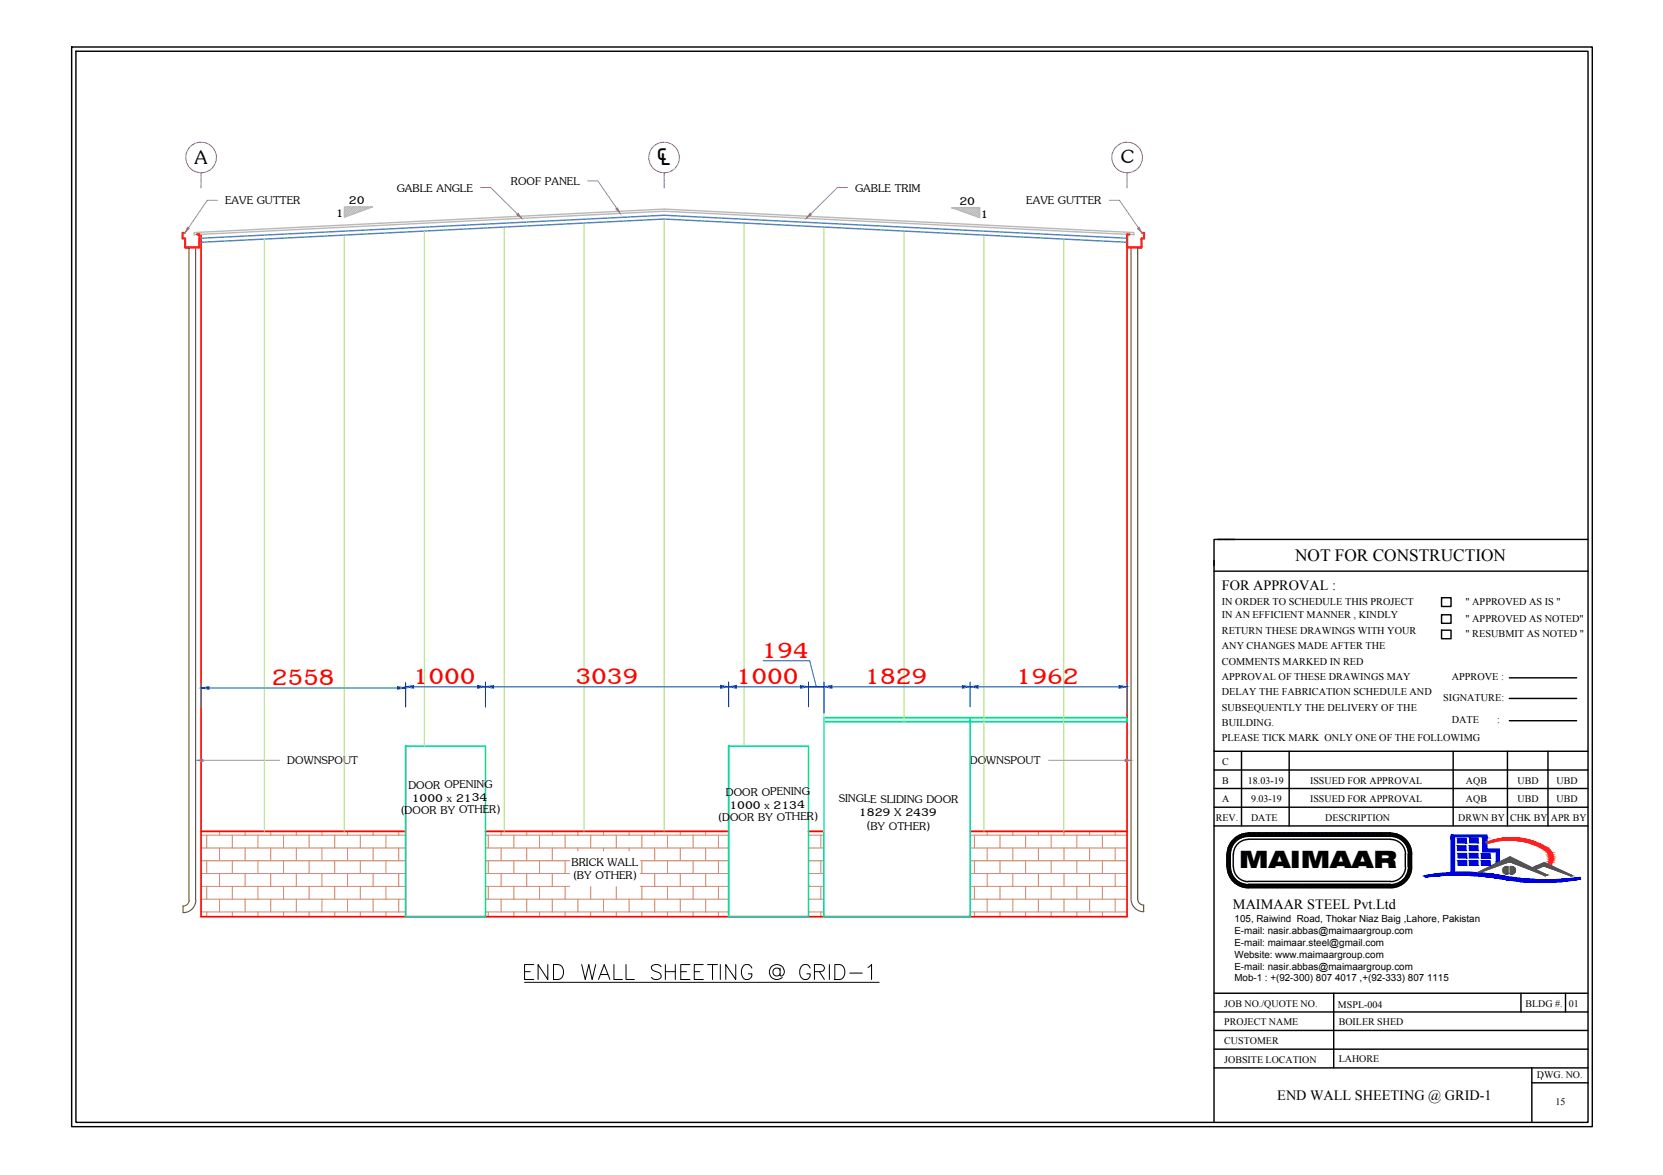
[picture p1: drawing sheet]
<svg xmlns="http://www.w3.org/2000/svg" width="297mm" height="210mm" viewBox="0 0 297 210" stroke-linecap="round" stroke-linejoin="round" font-family="sans-serif">
<!-- layer: brick HATCH -->
<g fill="none" stroke="#cd875b" stroke-width=".18">
<path d="M35.9 149.2h36.5M35.9 151.5h36.5M35.9 153.8h36.5M35.9 156.1h36.5M35.9 158.3h36.5M36.9 149.2v2.3M36.9 153.8v2.3M36.9 158.3v2.3M39.2 148.5v.7M39.2 151.5v2.3M39.2 156.1v2.2M41.5 149.2v2.3"/>
<path d="M41.5 153.8v2.3M41.5 158.3v2.3M43.8 148.5v.7M43.8 151.5v2.3M43.8 156.1v2.2M46.1 149.2v2.3M46.1 153.8v2.3M46.1 158.3v2.3M48.4 148.5v.7M48.4 151.5v2.3M48.4 156.1v2.2M50.6 149.2v2.3"/>
<path d="M50.6 153.8v2.3M50.6 158.3v2.3M52.9 148.5v.7M52.9 151.5v2.3M52.9 156.1v2.2M55.2 149.2v2.3M55.2 153.8v2.3M55.2 158.3v2.3M57.5 148.5v.7M57.5 151.5v2.3M57.5 156.1v2.2M59.8 149.2v2.3"/>
<path d="M59.8 153.8v2.3M59.8 158.3v2.3M62.1 148.5v.7M62.1 151.5v2.3M62.1 156.1v2.2M64.4 149.2v2.3M64.4 153.8v2.3M64.4 158.3v2.3M66.6 148.5v.7M66.6 151.5v2.3M66.6 156.1v2.2M68.9 149.2v2.3"/>
<path d="M68.9 153.8v2.3M68.9 158.3v2.3M71.2 148.5v.7M71.2 151.5v2.3M71.2 156.1v2.2M86.7 149.2h43.4M86.7 151.5h43.4M86.7 153.8h15M86.7 156.1h15M86.7 158.3h15M87.2 149.2v2.3M87.2 153.8v2.3"/>
<path d="M87.2 158.3v2.3M89.5 148.5v.7M89.5 151.5v2.3M89.5 156.1v2.2M91.8 149.2v2.3M91.8 153.8v2.3M91.8 158.3v2.3M94.1 148.5v.7M94.1 151.5v2.3M94.1 156.1v2.2M96.4 149.2v2.3M96.4 153.8v2.3"/>
<path d="M96.4 158.3v2.3M98.7 148.5v.7M98.7 151.5v2.3M98.7 156.1v2.2M100.9 149.2v2.3M100.9 153.8v2.3M100.9 158.3v2.3M103.2 148.5v.7M103.2 151.5v.5M105.5 149.2v2.3M105.5 158.4v2.2M107.8 148.5v.7"/>
<path d="M107.8 151.5v.5M110.1 149.2v2.3M110.1 158.4v2.2M112.4 148.5v.7M112.4 151.5v.5M114.4 153.8h15.7M114.4 156.1h15.7M114.4 158.3h15.7M114.7 149.2v2.3M114.7 153.8v2.3M114.7 158.3v2.3M116.9 148.5v.7"/>
<path d="M116.9 151.5v2.3M116.9 156.1v2.2M119.2 149.2v2.3M119.2 153.8v2.3M119.2 158.3v2.3M121.5 148.5v.7M121.5 151.5v2.3M121.5 156.1v2.2M123.8 149.2v2.3M123.8 153.8v2.3M123.8 158.3v2.3M126 148.5v.7"/>
<path d="M126 151.5v2.3M126 156.1v2.2M128.3 149.2v2.3M128.3 153.8v2.3M128.3 158.3v2.3M144.4 149.2h2.8M144.4 151.5h2.8M144.4 153.8h2.8M144.4 156.1h2.8M144.4 158.3h2.8M146.6 149.2v2.3M146.6 153.8v2.3"/>
<path d="M146.6 158.3v2.3M173.3 149.2h28M173.3 151.5h28M173.3 153.8h28M173.3 156.1h28M173.3 158.3h28M174 149.2v2.3M174 153.8v2.3M174 158.3v2.3M176.3 148.5v.7M176.3 151.5v2.3M176.3 156.1v2.2"/>
<path d="M178.6 149.2v2.3M178.6 153.8v2.3M178.6 158.3v2.3M180.9 148.5v.7M180.9 151.5v2.3M180.9 156.1v2.2M183.2 149.2v2.3M183.2 153.8v2.3M183.2 158.3v2.3M185.5 148.5v.7M185.5 151.5v2.3M185.5 156.1v2.2"/>
<path d="M187.8 149.2v2.3M187.8 153.8v2.3M187.8 158.3v2.3M190 148.5v.7M190 151.5v2.3M190 156.1v2.2M192.3 149.2v2.3M192.3 153.8v2.3M192.3 158.3v2.3M194.6 148.5v.7M194.6 151.5v2.3M194.6 156.1v2.2"/>
<path d="M196.9 149.2v2.3M196.9 153.8v2.3M196.9 158.3v2.3M199.2 148.5v.7M199.2 151.5v2.3M199.2 156.1v2.2M35.9 160.6h36.5M35.9 162.9h36.5M36.9 162.9v.9M39.2 160.6v2.3M41.5 162.9v.9M43.8 160.6v2.3"/>
<path d="M46.1 162.9v.9M48.4 160.6v2.3M50.6 162.9v.9M52.9 160.6v2.3M55.2 162.9v.9M57.5 160.6v2.3M59.8 162.9v.9M62.1 160.6v2.3M64.4 162.9v.9M66.6 160.6v2.3M68.9 162.9v.9M71.2 160.6v2.3"/>
<path d="M86.7 160.6h43.4M86.7 162.9h43.4M87.2 162.9v.9M89.5 160.6v2.3M91.8 162.9v.9M94.1 160.6v2.3M96.4 162.9v.9M98.7 160.6v2.3M100.9 162.9v.9M103.2 160.6v2.3M105.5 162.9v.9M107.8 160.6v2.3"/>
<path d="M110.1 162.9v.9M112.4 160.6v2.3M114.7 162.9v.9M116.9 160.6v2.3M119.2 162.9v.9M121.5 160.6v2.3M123.8 162.9v.9M126 160.6v2.3M128.3 162.9v.9M144.4 160.6h2.8M144.4 162.9h2.8M146.6 162.9v.9"/>
<path d="M173.3 160.6h28M173.3 162.9h28M174 162.9v.9M176.3 160.6v2.3M178.6 162.9v.9M180.9 160.6v2.3M183.2 162.9v.9M185.5 160.6v2.3M187.8 162.9v.9M190 160.6v2.3M192.3 162.9v.9M194.6 160.6v2.3"/>
<path d="M196.9 162.9v.9M199.2 160.6v2.3"/>
</g>
<!-- layer: Steel -->
<path d="M35.9 41.8v122h165.4v-122M35.9 148.5h36.5M86.7 148.5h43.4M144.4 148.5h2.8M173.3 148.5h28" fill="none" stroke="#f00" stroke-width=".3"/>
<!-- layer: Roof Sheet1 -->
<g fill="none" stroke="#bababa" stroke-width=".25">
<path d="M61.5 37h5l-5 1.8zM61.6 38.4h-.1M61.8 37.4l-.2 .2M61.8 37l-.3 .3M61.9 38.1l-.2 .2M62.1 37.1l-.2 .2M62.2 37.8l-.2 .2M62.2 37v.1M62.2 38.5h.1M62.5 37.5l-.3 .2M62.5 38.2l-.1 .2M62.6 37l-1.1 1"/>
<path d="M62.8 37.2l-.3 .2M62.8 37.9l-.2 .2M63 37l-.2 .1M63.1 37.6l-.2 .2M63.3 37l-1.7 1.7M63.4 37.3l-.2 .2M63.5 38l-.2 .1M63.7 37.1l-.2 .1M63.8 37.7l-.2 .2M64.1 37.4l-.2 .2M64.1 37l-1.3 1.3M64.4 37.1l-.3 .2"/>
<path d="M64.5 37l-.1 .1M64.7 37.5l-.2 .2M64.9 37l-1 .9M65 37.2l-.2 .2M65.2 37l-.1 .1M65.6 37l-.5 .5M66 37.1l-.2 .1M66.4 37l-.1 .1M170.1 37.1h.1M170.1 37.1h4.9v1.8zM170.4 37.1v.1M170.8 37.1l-.2 .2"/>
<path d="M171.1 37.2l-.2 .2M171.2 37.1h.1M171.6 37.1l-.4 .4M171.8 37.3l-.3 .2M172 37.1l-.2 .1M172.1 37.7l-.1 .1M172.4 37.1l-.6 .6M172.4 37.4l-.2 .2M172.7 37.1l-.2 .2M172.8 37.8l-.2 .2M173.1 37.5l-.2 .2M173.1 37.1l-.8 .8"/>
<path d="M173.2 38.2h-.1M173.4 37.2l-.2 .2M173.5 37.9l-.3 .2M173.5 37.1h.1M173.7 37.6l-.2 .2M173.8 38.3l-.1 .1M173.9 37.1l-1 1M174 37.3l-.2 .2M174.1 38l-.2 .2M174.3 37.1l-.2 .1M174.4 37.7l-.2 .2M174.5 38.4l-.2 .1"/>
<path d="M174.6 37.1l-1.2 1.2M174.7 37.4l-.2 .2M174.8 38.1l-.2 .2M174.9 38.7l-.1 .1M174.9 37.1l-.1 .2M174.9 38.6h.1M175 37.5l-1 1M175 38.2l-.5 .5M175 37.9l-.1 .1M34.7 41.5l83.9-4.1 83.9 4.1v.4l-83.9-4.2-83.9 4.2z"/>
</g>
<!-- layer: GABLE ANGLE -->
<path d="M35.9 42.6l82.7-4.1 82.7 4.1M35.9 43.3l82.7-4.2 82.7 4.2" fill="none" stroke="#5c73b8" stroke-width=".25"/>
<!-- layer: TEXT -->
<g fill="#b85cb8" stroke="#b85cb8" stroke-width=".18">
<path d="M35.2 135.8l1.1-.1v.3z"/>
<path d="M92.6 38.1l.6 .9-.9-.6z"/>
<path d="M110 37.3l.3-.2 .5 1z"/>
<path d="M201 135.7l1 .1-1 .2z"/>
<path d="M203.2 40.8l.3-.2 .4 1z"/>
<path d="M144.7 38.1l.2 .3-.9 .6z"/>
<path d="M33.5 40.6l.3 .2-.8 .8z"/>
</g>
<path d="M38.8 35.8h-1.8l-3.3 4.9M85.8 33.5h1.8l4.8 4.7M105 32.3h1.8l3.4 4.9M151.4 33.5h-1.8l-4.8 4.7M198.1 35.8h1.9l3.3 4.9M36.3 135.8h13.7M187.3 135.8h13.7" fill="none" stroke="#b85cb8" stroke-width=".18"/>
<!-- layer: EAVE GUTTER -->
<path d="M33.8 44.3v116.5M34.9 44.2v116.6M202 44.2v116.4M203.2 44.3v116.3M32.7 161.8v1.2M33.8 160.8a1.08 1.08 0 0 1-1.1 1.1M35 160.8a2.26 2.26 0 0 1-2.3 2.2M202 160.6a2.26 2.26 0 0 0 2.3 2.3M203.2 160.6a1.08 1.08 0 0 0 1.1 1.1v1.1" fill="none" stroke="#786332" stroke-width=".21"/>
<!-- layer: Gutter -->
<g fill="#dd3700" stroke="#dd3700" stroke-width=".18">
<path d="M201.3 44.2l2.6 .1z"/>
<path d="M33 44.2h2.7z"/>
<path d="M203.9 41.5l.5 .1zM203.9 41.5l.5 .1z"/>
<path d="M201.3 41.8l.5 .1zM201.3 41.8l.5 .1z"/>
<path d="M204.3 41.6l.1 1zM204.3 41.6l.1 1z"/>
<path d="M203.8 42.6h.6zM203.8 42.6h.6z"/>
<path d="M203.8 42.6l.1 1.6zM203.8 42.6l.1 1.6zM201.4 44.2h2.5z"/>
<path d="M201.3 41.9l.1 2.3zM201.3 41.9l.1 2.3z"/>
<path d="M201.3 44.3h2.6zM201.3 44.2l2.6 .1z"/>
<path d="M32.6 41.5h.4zM32.6 41.6l.4-.1z"/>
<path d="M35.2 41.8h.5zM35.2 41.9l.5-.1z"/>
<path d="M32.6 41.6v1zM32.7 41.6l-.1 1z"/>
<path d="M32.6 42.6h.5zM32.6 42.6h.5z"/>
<path d="M33 42.6v1.6zM33.1 42.6l-.1 1.6zM33 44.2h2.6z"/>
<path d="M35.6 41.9v2.3zM35.7 41.9l-.1 2.3z"/>
<path d="M33 44.3h2.7zM33 44.3l2.7-.1z"/>
</g>
<path d="M32.6 41.5h.4l-.3 .1v1h.4v1.6h2.5v-2.3l-.4-.1h.5v2.5h-2.7v-1.7h-.4zM201.3 41.8h.5l-.4 .1v2.3h2.4v-1.6h.5v-1l-.4-.1h.5v1.1h-.5v1.7h-2.6z" fill="none" stroke="#dd3700" stroke-width=".25"/>
<!-- layer: Grid -->
<g fill="none" stroke="#a500dd" stroke-width=".18">
<path d="M33.2 28.2l.1 .6M33.2 27.9v.1M33.3 28.9v.2M33.4 27.1l-.2 .6M33.4 29.2l.3 .6M33.5 26.9v.1M33.8 29.9l.1 .1M34 26.2l-.4 .5M34 30.1l.5 .4M34.2 26l-.1 .1M34.6 30.5l.2 .1M34.9 25.6l-.6 .4"/>
<path d="M34.9 30.7l.6 .1M35 25.5h.1M35.7 30.8l.1 .1M35.9 25.4l-.7 .1M35.9 31.6v.2M35.9 31.9v.7M35.9 32.7v.1M35.9 32.9v.7M36 25.4h.2M36.3 25.5l.7 .1M36.6 30.8l-.7 .1v.6M36.8 30.7h-.1"/>
<path d="M37.1 25.7h.1M37.3 25.8l.6 .4M37.6 30.3l-.6 .4M37.8 30.2h-.2M37.9 26.3l.1 .1M38.1 26.5l.4 .6M38.3 29.5l-.4 .6M38.4 29.3l-.1 .1M38.5 27.2v.2M38.6 27.5l.1 .6M38.6 28.5l-.1 .6M38.6 28.3v.1"/>
<path d="M115.9 28.2l.1 .6M115.9 27.9v.1M116 28.9v.2M116.1 27.1l-.2 .6M116.1 29.2l.3 .6M116.2 26.9l-.1 .1M116.5 29.9l.1 .1M116.7 26.2l-.4 .5M116.7 30.1l.5 .4M116.9 26l-.1 .1M117.4 30.5v.1M117.6 25.6l-.6 .4"/>
<path d="M117.6 30.7l.7 .1M117.7 25.5h.1M118.4 30.8l.1 .1M118.6 25.4l-.6 .1M118.6 31.6v.2M118.6 31.9v.7M118.6 32.7v.1M118.6 32.9v.7M118.8 25.4h.1M119 25.5l.6 .1M119.3 30.8l-.7 .1v.6M119.6 30.7h-.2"/>
<path d="M119.8 25.7h.1M120 25.8l.5 .4M120.2 30.3l-.5 .4M120.5 30.2h-.1M120.6 26.3l.1 .1M120.8 26.5l.3 .6M121 29.5l-.4 .6M121.1 29.3l-.1 .1M121.2 27.2v.2M121.3 27.5v.6M121.3 28.5l-.1 .6M121.3 28.3v.1"/>
<path d="M198.6 28.2l.1 .6M198.6 27.9v.1M198.7 28.9l.1 .2M198.8 27.1l-.2 .6M198.8 29.2l.4 .6M198.9 26.9v.1M199.2 29.9l.1 .1M199.4 26.2l-.4 .5M199.4 30.1l.5 .4M199.6 26l-.1 .1M200 30.5l.2 .1M200.3 25.6l-.6 .4"/>
<path d="M200.3 30.7l.6 .1M200.4 25.5h.1M201.1 30.8l.1 .1M201.3 25.4l-.7 .1M201.3 30.9v.6M201.3 31.6v.2M201.3 31.9v.7M201.3 32.7v.1M201.3 32.9v.7M201.4 25.4h.2M201.7 25.5l.7 .1M202 30.8l-.6 .1"/>
<path d="M202.2 30.7h-.1M202.5 25.7h.1M202.7 25.8l.6 .4M203 30.3l-.6 .4M203.2 30.2h-.2M203.3 26.3l.1 .1M203.5 26.5l.3 .6M203.7 29.5l-.4 .6M203.8 29.3l-.1 .1M203.9 27.2v.2M204 27.5l.1 .6M204 28.5l-.2 .6"/>
<path d="M204.1 28.3l-.1 .1"/>
</g>
<!-- layer: DOOR -->
<path d="M72.4 133.3h14.3v30.5h-14.3zM130.1 133.3h14.3v30.5h-14.3zM147.2 128.2v.7h54.1v-.7h-54.1v35.6h26.1v-35.6M147.2 128.9h26.1" fill="none" stroke="#00dda5" stroke-width=".3"/>
<!-- layer: Wall Sheet -->
<path d="M104.3 39.8v108.7M118.6 39.1v109.4M132.9 39.8v93.5M47.2 42.7v105.8M61.5 42v106.5M75.8 41.3v92M90.1 40.6v107.9M147.2 40.6v107.9M161.5 41.3v87.6M175.7 42v106.5M190 42.7v105.8" fill="none" stroke="#a5dd6e" stroke-width=".18"/>
<!-- layer: Dim1 -->
<g fill="none" stroke="#006edd" stroke-width=".18">
<path d="M136.3 118h8.3l1.2 4.7M35.9 122.1v4.2M37.4 122.9h33.6M72.4 121.8v4.5M73.9 122.7h11.4M86.7 121.8v4.5M88.2 122.7h40.5M130.1 121.8v4.5M131.5 122.7h11.5M144.4 121.8v4.5M147.2 122.7h-2.8h2.8M147.2 121.8v5.6"/>
<path d="M148.6 122.7h23.3M173.3 121.8v4.5M174.7 122.7h25.2M201.3 121.8v5.6"/>
</g>
<g fill="#006edd" stroke="#006edd" stroke-width=".18">
<path d="M71 122.7l1.4 .2-1.4 .2z"/>
<path d="M35.9 122.9l1.5-.2v.4z"/>
<path d="M199.9 122.4l1.4 .3-1.4 .3z"/>
<path d="M173.3 122.7l1.4-.3v.6z"/>
<path d="M171.9 122.4l1.4 .3-1.4 .3z"/>
<path d="M147.2 122.7l1.4-.3v.6z"/>
<path d="M143 122.4l1.4 .3-1.4 .3z"/>
<path d="M130.1 122.7l1.4-.3v.6z"/>
<path d="M128.7 122.4l1.4 .3-1.4 .3z"/>
<path d="M86.7 122.7l1.5-.3v.6z"/>
<path d="M85.3 122.4l1.4 .3-1.4 .3z"/>
<path d="M72.4 122.7l1.5-.3v.6z"/>
</g>
<!-- layer: 0 -->
<g fill="none" stroke="#000" stroke-width=".25">
<path d="M12.8 8.4h271.6v192.9h-271.6zM13.6 9.2h270v191.3h-270zM217.5 96.4h.3M217.9 96.4h.2M218.2 96.4h.3M218.6 96.4h.2M218.9 96.4h.3M219.3 96.4h.2M219.6 96.4h.3M220 96.4h.2M220.3 96.4h.2M283.6 96.4h-66.8v37.8h66.8"/>
<path d="M216.8 100.1v.3M216.8 100.5v.2M216.8 100.8v.3M216.8 102h66.8M257.5 106.8h1.7v1.5h-1.7zM257.5 109.8h1.7v1.6h-1.7zM257.5 112.6h1.7v1.5h-1.7zM216.8 137.6h66.8M216.8 134.2v66.3M221.8 134.2v13.3M230.3 134.2v13.3M259.6 134.2v13.3"/>
<path d="M269.3 134.2v13.3M269.6 121.1h12M269.6 124.8h12M269.6 128.7h12M276.5 134.2v13.3M216.8 147.5h66.8M216.8 144.2h66.8M216.8 140.9h66.8M216.8 177.4h66.8M238.2 177.4v13.4M271.7 177.4v3.4M279.6 177.4v3.4"/>
<path d="M216.8 190.8h66.8M216.8 184.1h66.8M216.8 180.8h66.8M216.8 187.4h66.8M273.6 193.4h10M273.6 190.8v9.7M275.3 192.7v.1"/>
</g>
<!-- layer: TEXT -->
<path d="M93.7 175.5h63.3" fill="none" stroke="#000" stroke-width=".18"/>
<!-- layer: 0 -->
<g fill="#003fff" stroke="#003fff" stroke-width=".18">
<path d="M259.2 149.2h6.4z"/>
<path d="M267.3 153.9h.5l-.3 .2z"/>
<path d="M259.2 149.5h.6v6.3z"/>
<path d="M259.3 155.8h3.7z"/>
<path d="M254.6 156.6h.3z"/>
<path d="M281.7 156.8h.6z"/>
<path d="M273 157.6h4.9z"/>
<path d="M259.2 149.2l6.4 .3v-.3zM259.2 149.2l6.4 .3h-6.4z"/>
<path d="M264.8 149.5l.8 .2v-.2zM264.8 149.5l.8 .2h-.8z"/>
<path d="M264.8 149.7l.8 2v-2zM264.8 149.7l.8 2h-.8z"/>
<path d="M264.8 151.7l3 .5v-.5zM264.8 151.7l3 .5h-3z"/>
<path d="M267.3 152.2l.5 1.7v-1.7zM267.3 152.2l.5 1.7h-.5z"/>
<path d="M267.3 153.9v.2h.2zM267.3 154.1h.2l-.2 .1z"/>
<path d="M259.2 149.5v6.3h.6zM259.2 155.8h.6z"/>
<path d="M262.5 149.7l1.5 .9v-.9zM262.5 149.7l1.5 .9h-1.5z"/>
<path d="M259.3 155.8l5 .1zM258.7 155.9h5.6z"/>
<path d="M258.7 155.9l7.1 .2-1.5-.2zM256.8 156.1l1.9-.2 7.1 .2z"/>
<path d="M256.8 156.1l10 .1-1-.1zM256.1 156.2l.7-.1 10 .1z"/>
<path d="M256.1 156.2l11.7 .2-1-.2zM254.9 156.4l1.2-.2 11.7 .2z"/>
<path d="M259.7 156.4h8.3zM259.7 156.4h8.3z"/>
<path d="M254.9 156.4h4.8zM254.4 156.4h2.9z"/>
<path d="M254.4 156.4h2.8zM254.4 156.4h2.9z"/>
<path d="M254.4 156.4h2.8zM254.4 156.4l2.1 .1z"/>
<path d="M262.1 156.4l6.7 .1-.8-.1zM262.1 156.4l6.7 .1z"/>
<path d="M254.4 156.5h2.1zM254.4 156.5l1.4 .1z"/>
<path d="M264.5 156.5l4.8 .1zM264.5 156.5l4.8 .1z"/>
<path d="M254.4 156.6h1.4zM254.4 156.6h.8z"/>
<path d="M254.5 156.6h.7zM254.5 156.6h.4zM254.6 156.6h.3zM254.6 156.6h.3z"/>
<path d="M254.6 156.6h.2zM254.7 156.6h.1z"/>
<path d="M265.3 156.6l5.5 .2-1.5-.2zM265.3 156.6l5.5 .2h-3.9z"/>
<path d="M281.7 156.8l.6 .1zM281.2 156.9h1.1z"/>
<path d="M266.9 156.8l5 .1-1.1-.1zM266.9 156.8l5 .1h-4.2z"/>
<path d="M281.2 156.9h1.1zM280.3 156.9h2z"/>
<path d="M280.3 156.9l2 .1zM279.6 157h2.7z"/>
<path d="M279.6 157l2.7 .1zM278.8 157.1h3.5z"/>
<path d="M278.8 157.1h3.5zM277.6 157.1h4.3z"/>
<path d="M267.7 156.9l6.8 .2-2.6-.2zM267.7 156.9l6.8 .2h-5.7z"/>
<path d="M277.6 157.1h4.3zM277 157.2h4.7z"/>
<path d="M268.8 157.1l8.2 .1zM268.8 157.1l8.2 .1z"/>
<path d="M269 157.2h12.7zM269 157.2h12.3z"/>
<path d="M269.3 157.2l10.8 .2 1.2-.2zM269.3 157.2l10.8 .2h-9.4z"/>
<path d="M270.7 157.4l8.4 .1 1-.1zM270.7 157.4l8.4 .1h-7.6z"/>
<path d="M271.5 157.5h7.6zM271.5 157.5l6.4 .1z"/>
<path d="M273 157.6h3.7zM273.6 157.6h3.1z"/>
<path d="M260.3 149.7l1.6 .9v-.9zM260.3 149.7l1.6 .9h-1.6z"/>
<path d="M262.5 151.1l1.5 .8v-.8zM262.5 151.1l1.5 .8h-1.5z"/>
<path d="M260.3 151.1l1.5 .8v-.8zM260.3 151.1l1.5 .8h-1.5z"/>
<path d="M260.4 152.5l1.6 .8v-.8zM260.4 152.5l1.6 .8h-1.6z"/>
<path d="M262.5 152.5l1.5 .8v-.8zM262.5 152.5l1.5 .8h-1.5z"/>
<path d="M264.6 152.5l1.6 .8v-.8zM264.6 152.5l1.6 .8h-1.6z"/>
<path d="M264.6 153.8l1.6 .8v-.8zM264.6 153.8l1.6 .8h-1.6z"/>
<path d="M262.5 153.8l1.5 .8v-.8zM262.5 153.8l1.5 .8h-1.5z"/>
<path d="M260.4 153.8l1.6 .8v-.8zM260.4 153.8l1.6 .8h-1.6z"/>
</g>
<g fill="#545454" stroke="#545454" stroke-width=".18">
<path d="M267.9 153.9l1.8-.9 1.8 .9z"/>
<path d="M264.3 155.9l3.2-1.8h1.6z"/>
<path d="M269.6 153.9h1.9l4.8 2.4z"/>
<path d="M274.5 154.7l1.4-.6 1.3 .6z"/>
<path d="M274.5 154.7h1.3l-.8 .3z"/>
<path d="M275.8 154.7h1.4l3.7 1.7z"/>
<path d="M269.9 154.8h.2z"/>
<path d="M269 156.1h.2z"/>
<path d="M267.9 153.9h1.7zM267.8 153.9h1.7z"/>
<path d="M267.8 153.9l1.7 .1zM267.8 153.9l1.7 .1z"/>
<path d="M267.8 154l1.3 .1 .4-.1zM267.5 154.1l.3-.1 1.3 .1z"/>
<path d="M263.9 155.9h.4l3.2-1.8zM263.9 155.9h.4z"/>
<path d="M269.6 153.9l6.1 2.4h.6zM275.7 156.3h.6l-.3 .1z"/>
<path d="M273.7 155h1.3l-.5-.3zM273.7 155h1.3l-.7 .3z"/>
<path d="M275.8 154.7l4.7 1.7h.4zM280.5 156.4h.4z"/>
<path d="M269.1 154.8h.1zM269 154.8h.2z"/>
<path d="M269.9 154.8h.2zM269.9 154.8h.2z"/>
<path d="M269 154.8h.3zM269 154.8h.3z"/>
<path d="M269.9 154.8h.3zM269.8 154.8h.4z"/>
<path d="M269 154.8h.3zM268.9 154.8h.4z"/>
<path d="M269.8 154.8h.5zM269.8 154.8h.5z"/>
<path d="M268.9 154.8h.4zM268.8 154.8h.5z"/>
<path d="M269.8 154.8l.6 .1zM269.8 154.8l.6 .1z"/>
<path d="M268.8 154.8l.5 .1zM268.8 154.8l.5 .1h-.6z"/>
<path d="M269.8 154.9l.7 .1zM269.8 154.9l.7 .1z"/>
<path d="M268.7 154.9l.6 .1zM268.6 155h.7z"/>
<path d="M269.8 155l.8 .1zM269.8 155l.8 .1z"/>
<path d="M268.6 155l.7 .1zM268.6 155l.7 .1h-.8z"/>
<path d="M269.8 155.1l.9 .1-.1-.1zM269.8 155.1l.9 .1h-.9z"/>
<path d="M268.5 155.1l.8 .1v-.1zM268.5 155.1l.8 .1h-.8z"/>
<path d="M269.8 155.2l.9 .1v-.1zM269.8 155.2l.9 .1h-.9z"/>
<path d="M268.5 155.2l.8 .1v-.1zM268.5 155.2l.8 .1h-.9z"/>
<path d="M269.8 155.3l.9 .2v-.2zM269.8 155.3l.9 .2h-.9z"/>
<path d="M268.4 155.3l.9 .2v-.2zM268.4 155.3l.9 .2h-.9z"/>
<path d="M269.8 155.5l.9 .1v-.1zM269.8 155.5l.9 .1h-.9z"/>
<path d="M268.4 155.5l.9 .1v-.1zM268.4 155.5l.9 .1h-.9z"/>
<path d="M269.8 155.6l.9 .1v-.1zM269.8 155.6l.9 .1h-.9z"/>
<path d="M268.4 155.6l.9 .1v-.1zM268.4 155.6l.9 .1h-.8z"/>
<path d="M269.8 155.7l.8 .1 .1-.1zM269.8 155.7l.8 .1h-.8z"/>
<path d="M268.5 155.7l.8 .1v-.1zM268.5 155.7l.8 .1h-.8z"/>
<path d="M269.8 155.8h.8zM269.8 155.8l.7 .1z"/>
<path d="M268.5 155.8l.8 .1zM268.5 155.8l.8 .1z"/>
<path d="M269.8 155.9h.7zM269.8 155.9l.6 .1z"/>
<path d="M268.6 155.9l.7 .1zM268.6 155.9l.7 .1z"/>
<path d="M269.8 156h.6zM269.8 156l.5 .1z"/>
<path d="M268.7 156l.6 .1zM268.7 156l.6 .1z"/>
<path d="M269.8 156.1h.4zM269.8 156.1h.5z"/>
<path d="M268.8 156.1h.5zM268.8 156.1h.5z"/>
<path d="M269.8 156.1h.4zM269.8 156.1h.3z"/>
<path d="M268.9 156.1h.4zM268.9 156.1h.4z"/>
<path d="M269.9 156.1h.2zM269.9 156.1h.2z"/>
<path d="M269 156.1h.3zM269 156.1h.2z"/>
<path d="M269.9 156.1h.1zM269.9 156.1h.2z"/>
</g>
<g fill="#ff3f00" stroke="#ff3f00" stroke-width=".18">
<path d="M269 149.7h2.2z"/>
<path d="M265.8 150.3h1.1z"/>
<path d="M276.6 154.2h.5l-.1 .2z"/>
<path d="M269 149.7h2.5zM268.4 149.7h3.1z"/>
<path d="M268.4 149.7l4.2 .2-1.1-.2zM267.5 149.9l.9-.2 4.2 .2z"/>
<path d="M267.5 149.9l5.4 .1-.3-.1zM267 150l.5-.1 5.4 .1z"/>
<path d="M267 150l6.2 .1zM266.7 150.1h6.5z"/>
<path d="M269.7 150.1h3.7zM269.7 150.1h3.7z"/>
<path d="M266.7 150.1h3zM266.5 150.1h1.8z"/>
<path d="M270.7 150.1l2.8 .1zM270.7 150.1l2.8 .1z"/>
<path d="M271 150.2l2.9 .1zM271 150.2l2.9 .1z"/>
<path d="M266.5 150.1l.4 .2 1.4-.2zM265.8 150.3l.7-.2 .4 .2z"/>
<path d="M271.6 150.3l2.6 .1-.3-.1zM271.6 150.3l2.6 .1h-1.8z"/>
<path d="M265.6 150.4h1.1zM265.6 150.4h1.1l-1.1 .3z"/>
<path d="M272.4 150.4l2.7 .4-.9-.4zM272.4 150.4l2.7 .4h-1.4z"/>
<path d="M273.7 150.8h1.5zM273.7 150.8h1.5z"/>
<path d="M273.7 150.8l2.4 .5-.9-.5zM273.7 150.8l2.4 .5h-1.1z"/>
<path d="M275 151.3l1.4 .2-.3-.2zM275 151.3l1.4 .2h-1.1z"/>
<path d="M275.3 151.5l1.4 .2-.3-.2zM275.3 151.5l1.4 .2h-1z"/>
<path d="M275.7 151.7l1.3 .3-.3-.3zM275.7 151.7l1.3 .3h-.8z"/>
<path d="M276.2 152h.8zM276.2 152h.8z"/>
<path d="M276.2 152l.9 .2-.1-.2zM276.2 152l.9 .2h-.7z"/>
<path d="M276.4 152.2l.8 .1zM276.4 152.2l.8 .1z"/>
<path d="M276.5 152.3l.8 .3-.1-.3zM276.5 152.3l.8 .3h-.7z"/>
<path d="M276.6 152.6l.7 .1v-.1zM276.6 152.6l.7 .1h-.7z"/>
<path d="M276.6 152.7l.8 .2-.1-.2zM276.6 152.7l.8 .2h-.7z"/>
<path d="M276.7 152.9l.7 .2v-.2zM276.7 152.9l.7 .2h-.7z"/>
<path d="M276.7 153.1l.7 .2v-.2zM276.7 153.1l.7 .2h-.7z"/>
<path d="M276.7 153.3l.7 .2v-.2zM276.7 153.3l.7 .2h-.7z"/>
<path d="M276.7 153.5l.6 .2 .1-.2zM276.7 153.5l.6 .2h-.6z"/>
<path d="M276.7 153.7l.6 .2v-.2zM276.7 153.7l.6 .2h-.6z"/>
<path d="M276.7 153.9l.5 .1 .1-.1zM276.7 153.9l.5 .1h-.5z"/>
<path d="M276.7 154l.4 .2 .1-.2zM276.7 154l.4 .2h-.5z"/>
<path d="M276.6 154.2l-.1 .2h.5zM276.5 154.4h.5l-.1 .1z"/>
</g>
<path d="M254.3 156.5l.6 .2M254.4 156.4a39.1 39.1 0 0 1 14.9 .2 44 44 0 0 0 12.9 .1M254.9 156.6a48.5 48.5 0 0 1 14.4 .6 39.2 39.2 0 0 0 13-.1v-.3M259.2 149.2h6.4v2.5h2.2v2.3M264.8 152.2h2.5" fill="none" stroke="#003fff" stroke-width=".18"/>
<g fill="none" stroke="#00d" stroke-width=".18">
<path d="M259.2 149.2v6.6M259.8 149.5v6.3M260.3 149.7h1.6v.9h-1.6zM260.3 151.1h1.5v.8h-1.5zM260.4 152.5h1.6v.8h-1.6zM260.4 153.8h1.6v.8h-1.6zM262.4 151.1h1.6v.8h-1.6zM262.4 152.5h1.6v.8h-1.6zM262.4 153.8h1.6v.8h-1.6zM262.5 149.7h1.5v.9h-1.5zM264.6 153.8h1.6v.8h-1.6zM264.6 152.5h1.6v.8h-1.6z"/>
<path d="M264.8 149.7v2.5M267.3 152.2v2l.5-.2"/>
</g>
<path d="M265.6 150.7a12.4 12.4 0 0 1 10.6 1.3 2.16 2.16 0 0 1 .4 2.4M265.6 150.4a11.6 11.6 0 0 1 11.4 1.6 2.01 2.01 0 0 1-.1 2.6" fill="none" stroke="#ff3f00" stroke-width=".18"/>
<path d="M263.9 155.9l5.8-2.9 6.6 3.3-.3 .1M264.3 155.9l5.3-2 6.4 2.5M269.3 154.8v1.3M269.4 154.9a.66 .66 0 0 0-.9 .6 .66 .66 0 0 0 .9 .6M269.8 154.8v1.3M269.8 154.9a.66 .66 0 0 1 .9 .6 .66 .66 0 0 1-.9 .6M273.7 155l2.2-.9 5 2.3-.4 .1-4.7-1.8-1.5 .6M276 156.4h.1" fill="none" stroke="#545454" stroke-width=".18"/>
<!-- layer: Layer 1 -->
<g fill="none" stroke="#000" stroke-width=".25">
<path d="M219.2 154.8a3.7 3.7 0 0 0 3.8 3.8M219.7 152.5l-.5 .5M219.7 152.7l-.5 .6M219.7 153l-.5 .5M219.7 153.2l-.5 .5M219.7 153.4l-.5 .6M219.7 153.6l-.5 .6M219.7 153.9l-.5 .5M219.7 154.1l-.5 .6M219.7 154.4l-.5 .5M219.7 154.6l-.5 .5M219.7 152.6v2.2l-.5 .5"/>
<path d="M219.7 155l-.4 .5M219.8 154.8a3.2 3.2 0 0 0 3.2 3.2M219.8 152.2l-.6 .6M219.8 155.3l-.5 .4M219.8 151.9l-.6 .7v2.2M219.8 155.5l-.5 .4M219.9 151.7l-.7 .6M219.9 155.7l-.5 .4M219.9 155.8l-.4 .5M220 156l-.4 .4M220 151.3l-.8 .8M220 156.2l-.4 .4"/>
<path d="M220.1 156.3l-.4 .4M220.2 156.5l-.4 .4M220.3 156.6l-.4 .4M220.3 152.6v2.2M220.3 154.8a2.65 2.65 0 0 0 2.7 2.7M220.3 150.7l-1 1.1M220.4 156.7l-.4 .5M220.5 156.9l-.4 .4M220.6 157l-.4 .4M220.7 157.1l-.4 .4M220.8 157.2l-.4 .4M221 149.4l-1.2 1.2"/>
<path d="M221 157.3l-.4 .4M221.1 157.5l-.4 .3M221.2 157.5l-.3 .4M221.4 157.6l-.4 .4M221.4 149.2l-1.9 1.9M221.5 157.7l-.4 .4M221.7 157.7l-.4 .5M221.8 149l-2.5 2.4M221.9 157.8l-.4 .5M222.1 157.9l-.5 .4M222.1 148.9l-1 1.1M222.2 157.9l-.4 .5"/>
<path d="M222.4 148.9l-.8 .8M222.4 158l-.4 .4M222.6 158l-.4 .5M222.7 148.9l-.7 .6M222.9 158l-.6 .5M222.9 148.8l-.6 .7M222.9 158h25.5l-.6 .6M222.9 149.4h25.5M222.9 157.5h25.5M222.9 149.9h25.5M222.9 158.6h25.5M222.9 148.8h25.5"/>
<path d="M223 150a2.65 2.65 0 0 0-2.7 2.6M223 149.4a3.2 3.2 0 0 0-3.2 3.2M223 148.9a3.7 3.7 0 0 0-3.8 3.7M223.1 158l-.5 .6M223.2 148.8l-.6 .6M223.3 158l-.5 .6M223.4 148.8l-.5 .6M223.6 158l-.6 .6M223.6 148.8l-.5 .6M223.8 158l-.6 .6M223.9 148.8l-.6 .6M224 158l-.5 .6"/>
<path d="M224.1 148.8l-.6 .6M224.3 158l-.6 .6M224.3 148.8l-.5 .6M224.5 158l-.5 .6M224.6 148.8l-.6 .6M224.7 158l-.5 .6M224.8 148.8l-.5 .6M225 158l-.6 .6M225 148.8l-.5 .6M225.2 158l-.5 .6M225.3 148.8l-.6 .6M225.4 158l-.5 .6"/>
<path d="M225.5 148.8l-.6 .6M225.7 158l-.6 .6M225.7 148.8l-.5 .6M225.9 158l-.5 .6M225.9 148.8l-.5 .6M226.2 158l-.6 .6M226.2 148.8l-.5 .6M226.4 158l-.6 .6M226.4 148.8l-.5 .6M226.6 158l-.5 .6M226.7 148.8l-.6 .6M226.8 158l-.5 .6"/>
<path d="M226.9 148.8l-.5 .6M227.1 158l-.6 .6M227.1 148.8l-.5 .6M227.3 158l-.5 .6M227.3 148.8l-.5 .6M227.6 158l-.6 .6M227.6 148.8l-.6 .6M227.8 158l-.6 .6M227.9 148.8l-.6 .6M228 158l-.5 .6M228.1 148.8l-.6 .6M228.2 158l-.5 .6"/>
<path d="M228.3 148.8l-.5 .6M228.5 158l-.6 .6M228.5 148.8l-.5 .6M228.7 158l-.5 .6M228.8 148.8l-.6 .6M229 158l-.6 .6M229 148.8l-.6 .6M229.2 158l-.5 .6M229.2 148.8l-.5 .6M229.4 158l-.5 .6M229.5 148.8l-.6 .6M229.7 158l-.6 .6"/>
<path d="M229.7 148.8l-.5 .6M229.9 158l-.6 .6M229.9 148.8l-.5 .6M230.1 158l-.5 .6M230.2 148.8l-.6 .6M230.3 158l-.5 .6M230.4 148.8l-.6 .6M230.6 158l-.5 .6M230.6 148.8l-.5 .6M230.8 158l-.5 .6M230.9 148.8l-.6 .6M231.1 158l-.6 .6"/>
<path d="M231.1 148.8l-.5 .6M231.3 158l-.6 .6M231.3 148.8l-.5 .6M231.5 158l-.5 .6M231.6 148.8l-.6 .6M231.7 158l-.5 .6M231.8 148.8l-.5 .6M232 158l-.5 .6M232 148.8l-.5 .6M232.2 158l-.5 .6M232.3 148.8l-.6 .6M232.5 158l-.6 .6"/>
<path d="M232.5 148.8l-.5 .6M232.7 158l-.5 .6M232.8 148.8l-.6 .6M232.9 158l-.5 .6M233 148.8l-.6 .6M233.2 158l-.6 .6M233.2 148.8l-.5 .6M233.4 158l-.6 .6M233.4 148.8l-.5 .6M233.7 158l-.6 .6M233.7 148.8l-.6 .6M233.9 158l-.6 .6"/>
<path d="M233.9 148.8l-.5 .6M234.1 158l-.5 .6M234.2 148.8l-.6 .6M234.3 158l-.5 .6M234.4 148.8l-.6 .6M234.6 158l-.6 .6M234.6 148.8l-.5 .6M234.8 158l-.6 .6M234.8 148.8l-.5 .6M235 158l-.5 .6M235.1 148.8l-.6 .6M235.3 158l-.6 .6"/>
<path d="M235.3 148.8l-.5 .6M235.5 158l-.5 .6M235.6 148.8l-.6 .6M235.7 158l-.5 .6M235.8 148.8l-.5 .6M236 158l-.6 .6M236 148.8l-.5 .6M236.2 158l-.5 .6M236.3 148.8l-.6 .6M236.4 158l-.5 .6M236.5 148.8l-.6 .6M236.7 158l-.6 .6"/>
<path d="M236.7 148.8l-.5 .6M236.9 158l-.5 .6M237 148.8l-.6 .6M237.2 158l-.6 .6M237.2 148.8l-.5 .6M237.4 158l-.6 .6M237.4 148.8l-.5 .6M237.6 158l-.5 .6M237.7 148.8l-.6 .6M237.8 158l-.5 .6M237.9 148.8l-.6 .6M238.1 158l-.6 .6"/>
<path d="M238.1 148.8l-.5 .6M238.3 158l-.5 .6M238.4 148.8l-.6 .6M238.6 158l-.6 .6M238.6 148.8l-.5 .6M238.8 158l-.6 .6M238.8 148.8l-.5 .6M239 158l-.5 .6M239.1 148.8l-.6 .6M239.2 158l-.5 .6M239.3 148.8l-.5 .6M239.5 158l-.6 .6"/>
<path d="M239.5 148.8l-.5 .6M239.7 158l-.5 .6M239.7 148.8l-.5 .6M240 158l-.6 .6M240 148.8l-.5 .6M240.2 158l-.6 .6M240.3 148.8l-.6 .6M240.4 158l-.5 .6M240.5 148.8l-.6 .6M240.6 158l-.5 .6M240.7 148.8l-.5 .6M240.9 158l-.6 .6"/>
<path d="M240.9 148.8l-.5 .6M241.1 158l-.5 .6M241.2 148.8l-.6 .6M241.4 158l-.6 .6M241.4 148.8l-.6 .6M241.6 158l-.5 .6M241.7 148.8l-.6 .6M241.8 158l-.5 .6M241.9 148.8l-.6 .6M242.1 158l-.6 .6M242.1 148.8l-.5 .6M242.3 158l-.6 .6"/>
<path d="M242.3 148.8l-.5 .6M242.5 158l-.5 .6M242.6 148.8l-.6 .6M242.8 158l-.6 .6M242.8 148.8l-.6 .6M243 158l-.5 .6M243 148.8l-.5 .6M243.2 158l-.5 .6M243.3 148.8l-.5 .6M243.5 158l-.6 .6M243.5 148.8l-.5 .6M243.7 158l-.6 .6"/>
<path d="M243.7 148.8l-.5 .6M243.9 158l-.5 .6M244 148.8l-.6 .6M244.2 158l-.6 .6M244.2 148.8l-.5 .6M244.4 158l-.5 .6M244.4 148.8l-.5 .6M244.6 158l-.5 .6M244.7 148.8l-.5 .6M244.9 158l-.6 .6M244.9 148.8l-.5 .6M245.1 158l-.5 .6"/>
<path d="M245.2 148.8l-.6 .6M245.3 158l-.5 .6M245.4 148.8l-.6 .6M245.6 158l-.6 .6M245.6 148.8l-.5 .6M245.8 158l-.5 .6M245.8 148.8l-.5 .6M246.1 158l-.6 .6M246.1 148.8l-.6 .6M246.3 158l-.6 .6M246.3 148.8l-.5 .6M246.5 158l-.5 .6"/>
<path d="M246.6 148.8l-.6 .6M246.7 158l-.5 .6M246.8 148.8l-.6 .6M247 158l-.6 .6M247 148.8l-.5 .6M247.2 158l-.6 .6M247.2 148.8l-.5 .6M247.5 158l-.6 .6M247.5 148.8l-.6 .6M247.7 158l-.6 .6M247.7 148.8l-.5 .6M247.9 158l-.5 .6"/>
<path d="M248 148.8l-.6 .6M248.1 158l-.5 .6M248.2 148.8l-.5 .6M248.4 150a2.65 2.65 0 0 1 2.7 2.6M248.4 149.4a3.2 3.2 0 0 1 3.2 3.2v2.2l.5-.5M248.4 148.9a3.7 3.7 0 0 1 3.8 3.7M248.4 148.8l-.5 .6M248.6 148.9l-.5 .5M248.6 158l-.5 .6M248.8 148.9l-.5 .5M248.9 158l-.6 .6M249.1 148.9l-.5 .5"/>
<path d="M249.2 157.9l-.6 .7M249.3 148.9l-.5 .5M249.4 149l-.4 .5M249.5 157.8l-.7 .8M249.6 149l-.4 .5M249.8 149.1l-.4 .4M250 149.2l-.5 .4M250 157.6l-.9 .9M250.1 149.2l-.4 .5M250.2 149.3l-.3 .4M250.4 149.4l-.4 .4M250.5 149.5l-.3 .4"/>
<path d="M250.7 149.6l-.4 .4M250.8 149.7l-.4 .4M250.9 149.8l-.4 .4M251 152.6v2.2M251.1 150l-.4 .3M251.1 154.8a2.65 2.65 0 0 1-2.7 2.7M251.2 150.1l-.4 .4M251.3 150.2l-.4 .4M251.4 150.3l-.4 .4M251.5 150.5l-.4 .3M251.6 150.6l-.4 .4M251.6 154.8a3.2 3.2 0 0 1-3.2 3.2"/>
<path d="M251.6 150.8l-.3 .3M251.7 156.6l-1.5 1.5M251.7 150.9l-.4 .4M251.8 151.1l-.4 .4M251.9 151.2l-.5 .5M251.9 156.1l-2.2 2.2M251.9 151.4l-.4 .5M252 151.6l-.5 .4M252 155.8l-2.6 2.6M252 151.8l-.4 .4M252.1 152l-.5 .5M252.1 155.5l-1 .9"/>
<path d="M252.1 152.2l-.5 .5M252.1 152.4l-.5 .5M252.1 152.6l-.5 .6M252.1 152.9l-.5 .5M252.1 153.1l-.5 .5M252.1 153.3l-.5 .6M252.1 153.6l-.5 .5M252.1 153.8l-.5 .6M252.1 154l-.5 .6M252.1 154.5l-.5 .5M252.1 154.7l-.6 .6M252.1 155l-.6 .6"/>
<path d="M252.1 155.2l-.8 .8M252.1 152.6v2.2M252.2 154.8a3.7 3.7 0 0 1-3.8 3.8"/>
</g>
<text font-size="6.6" x="92.4" y="176.4">END WALL SHEETING @ GRID-1</text>
<g font-size="6.1" fill="#f00">
<text x="136" y="117.6">194</text>
<text x="48.6" y="122.4">2558</text>
<text x="73.7" y="122.3">1000</text>
<text x="102.8" y="122.3">3039</text>
<text x="131.4" y="122.3">1000</text>
<text x="154.4" y="122.2">1829</text>
<text x="181.5" y="122.3">1962</text>
</g>
<text font-size="5.5" x="117.2" y="29.5">℄</text>
<g font-size="5.3">
<text x="34.8" y="29.2">A</text>
<text x="200.2" y="29.2">C</text>
</g>
<text font-size="4.3" x="221.3" y="155.1">MAIMAAR</text>
<g font-size="3.1">
<text x="70.9" y="34.2">GABLE ANGLE</text>
<text x="91.2" y="33">ROOF PANEL</text>
<text x="152.8" y="34.2">GABLE TRIM</text>
<text x="40.2" y="36.5">EAVE GUTTER</text>
<text x="60" y="38.8">1</text>
<text x="62.3" y="36.5">20</text>
<text x="171.4" y="36.6">20</text>
<text x="175.1" y="38.9">1</text>
<text x="183.3" y="36.5">EAVE GUTTER</text>
<text x="231.3" y="100.3">NOT FOR CONSTRUCTION</text>
<text x="51.3" y="136.5">DOWNSPOUT</text>
<text x="173.2" y="136.5">DOWNSPOUT</text>
<text x="73" y="140.9" transform="rotate(-1 73 140.9)">DOOR OPENING</text>
<text x="73.5" y="143.3" transform="rotate(-1 73.5 143.3)">1000 x 2134</text>
<text x="129.6" y="142.2" transform="rotate(-1 129.6 142.2)">DOOR OPENING</text>
<text x="149.8" y="143.3" transform="rotate(1 149.8 143.3)">SINGLE SLIDING DOOR</text>
<text x="71.5" y="145.4" transform="rotate(-1 71.5 145.4)">(DOOR BY OTHER)</text>
<text x="128.2" y="146.7" transform="rotate(-1 128.2 146.7)">(DOOR BY OTHER)</text>
<text x="130.3" y="144.6" transform="rotate(-1 130.3 144.6)">1000 x 2134</text>
<text x="153.4" y="145.7" transform="rotate(1 153.4 145.7)">1829 X 2439</text>
<text x="154.7" y="148.2" transform="rotate(1 154.7 148.2)">(BY OTHER)</text>
<text x="102.1" y="154.7">BRICK WALL</text>
<text x="102.3" y="157.1">(BY OTHER)</text>
</g>
<g font-size="2.5">
<text x="218.2" y="105.4">FOR APPROVAL :</text>
<text x="220.2" y="162.4">MAIMAAR STEEL Pvt.Ltd</text>
<text x="228.1" y="196.4">END WALL SHEETING @ GRID-1</text>
</g>
<g font-size="1.8">
<text x="218.2" y="108">IN ORDER TO SCHEDULE THIS PROJECT</text>
<text x="218.2" y="110.5">IN AN EFFICIENT MANNER , KINDLY</text>
<text x="218.2" y="113.2">RETURN THESE DRAWINGS WITH YOUR</text>
<text x="261.8" y="108">&quot; APPROVED AS IS &quot;</text>
<text x="261.8" y="111.1">&quot; APPROVED AS NOTED&quot;</text>
<text x="261.8" y="113.8">&quot; RESUBMIT AS NOTED &quot;</text>
<text x="218.2" y="116">ANY CHANGES MADE AFTER THE</text>
<text x="218.2" y="118.7">COMMENTS MARKED IN RED</text>
<text x="218.2" y="121.4">APPROVAL OF THESE DRAWINGS MAY</text>
<text x="218.2" y="124.2">DELAY THE FABRICATION SCHEDULE AND</text>
<text x="257.8" y="125.2">SIGNATURE:</text>
<text x="259.3" y="121.5">APPROVE :</text>
<text x="218.2" y="126.9">SUBSEQUENTLY THE DELIVERY OF THE</text>
<text x="218.2" y="129.7">BUILDING.</text>
<text x="259.3" y="129.2">DATE</text>
<text x="267.4" y="129.2">:</text>
<text x="218.2" y="132.4">PLEASE TICK MARK ONLY ONE OF THE FOLLOWIMG</text>
<text x="218.3" y="136.7">C</text>
<text x="218.3" y="143.3">A</text>
<text x="218.3" y="140">B</text>
<text x="222.9" y="140">18.03-19</text>
<text x="223.4" y="143.3">9.03-19</text>
<text x="234" y="143.3">ISSUED FOR APPROVAL</text>
<text x="234" y="140">ISSUED FOR APPROVAL</text>
<text x="261.8" y="143.3">AQB</text>
<text x="261.8" y="140">AQB</text>
<text x="271.1" y="143.3">UBD</text>
<text x="271.1" y="140">UBD</text>
<text x="278" y="143.3">UBD</text>
<text x="278" y="140">UBD</text>
<text x="217.1" y="146.7">REV.</text>
<text x="223.4" y="146.7">DATE</text>
<text x="236.7" y="146.7">DESCRIPTION</text>
<text x="260.4" y="146.7">DRWN BY</text>
<text x="269.7" y="146.7">CHK BY</text>
<text x="277" y="146.7">APR BY</text>
<text x="220.5" y="166.9">E-mail: nasir.abbas@maimaargroup.com</text>
<text x="220.5" y="164.7">105, Raiwind Road, Thokar Niaz Baig ,Lahore, Pakistan</text>
<text x="220.5" y="169">E-mail: maimaar.steel@gmail.com</text>
<text x="220.5" y="171.1">Website: www.maimaargroup.com</text>
<text x="220.5" y="173.3">E-mail: nasir.abbas@maimaargroup.com</text>
<text x="218.7" y="179.9">JOB NO./QUOTE NO.</text>
<text x="220.5" y="175.3">Mob-1 : +(92-300) 807 4017 ,+(92-333) 807 1115</text>
<text x="272.5" y="179.9">BLDG #.</text>
<text x="280.2" y="179.9">01</text>
<text x="218.7" y="183.2">PROJECT NAME</text>
<text x="239" y="180.1">MSPL-004</text>
<text x="239.1" y="183.1">BOILER SHED</text>
<text x="218.7" y="186.5">CUSTOMER</text>
<text x="218.7" y="189.9">JOBSITE LOCATION</text>
<text x="239.1" y="189.8">LAHORE</text>
<text x="274.5" y="192.6">DWG. NO.</text>
<text x="277.8" y="197.4">15</text>
</g>
</svg>
